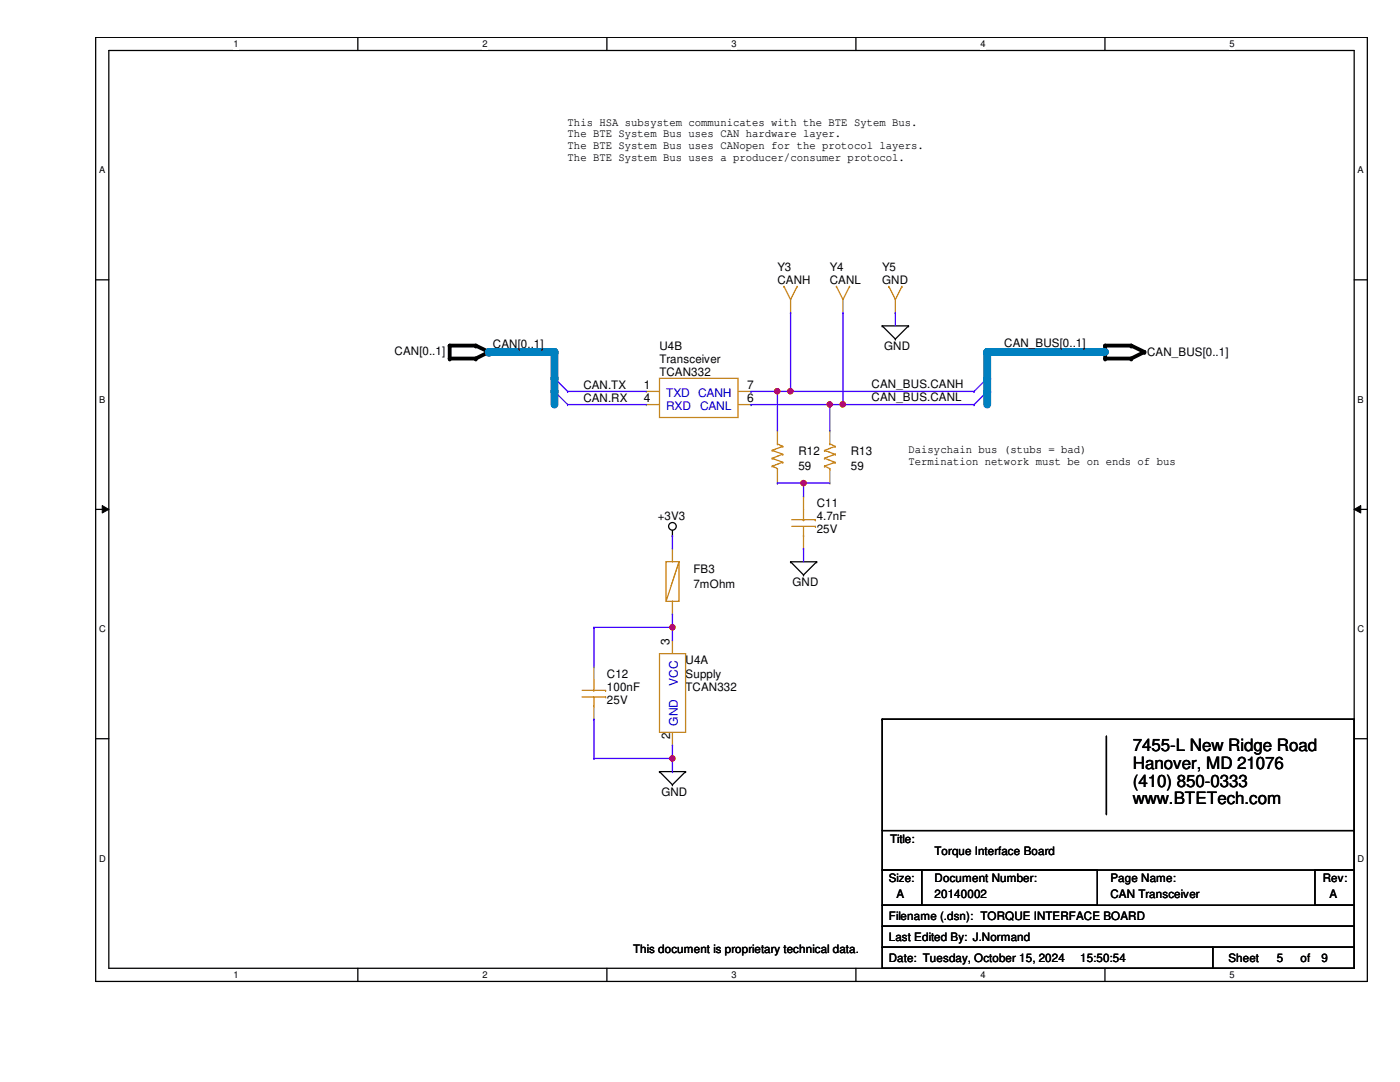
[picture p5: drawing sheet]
<svg xmlns="http://www.w3.org/2000/svg" width="279mm" height="216mm" viewBox="0 0 279 216" stroke-linecap="round" stroke-linejoin="round" font-family="sans-serif">
<path d="M19.1 7.5h253.8v188.3h-253.8zM21.7 10.1h248.6v183.1h-248.6z" fill="none" stroke="#000" stroke-width=".25"/>
<g fill="#fff">
<path d="M46.6 7.7h1v2.1h-1z"/>
<path d="M46.6 193.5h1v2.1h-1z"/>
</g>
<path d="M71.4 7.5v2.6M71.4 193.2v2.6" fill="none" stroke="#000" stroke-width=".25"/>
<g fill="#fff">
<path d="M96.3 7.7h1v2.1h-1z"/>
<path d="M96.3 193.5h1v2.1h-1z"/>
</g>
<path d="M121.1 7.5v2.6M121.1 193.2v2.6" fill="none" stroke="#000" stroke-width=".25"/>
<g fill="#fff">
<path d="M146 7.7h1v2.1h-1z"/>
<path d="M146 193.5h1v2.1h-1z"/>
</g>
<path d="M170.8 7.5v2.6M170.8 193.2v2.6" fill="none" stroke="#000" stroke-width=".25"/>
<g fill="#fff">
<path d="M195.7 7.7h1v2.1h-1z"/>
<path d="M195.7 193.5h1v2.1h-1z"/>
</g>
<path d="M220.5 7.5v2.6M220.5 193.2v2.6" fill="none" stroke="#000" stroke-width=".25"/>
<g fill="#fff">
<path d="M245.4 7.7h1v2.1h-1z"/>
<path d="M245.4 193.5h1v2.1h-1z"/>
<path d="M19.8 32.9h1.2v2.1h-1.2z"/>
<path d="M270.9 32.9h1.3v2.1h-1.3z"/>
<path d="M19.8 78.7h1.2v2.1h-1.2z"/>
<path d="M270.9 78.7h1.3v2.1h-1.3z"/>
</g>
<path d="M19.1 55.8h2.6M270.3 55.8h2.6" fill="none" stroke="#000" stroke-width=".25"/>
<g fill="#fff">
<path d="M19.8 124.5h1.3v2.1h-1.3z"/>
<path d="M270.9 124.5h1.3v2.1h-1.3z"/>
</g>
<path d="M19.1 101.6h2.6M270.3 101.6h2.6" fill="none" stroke="#000" stroke-width=".25"/>
<path d="M20.4 100.9l1.3 .7-1.3 .8zM270.3 101.6l1.3-.7v1.5z" fill="#000"/>
<path d="M20.4 100.9l1.3 .7-1.3 .8zM270.3 101.6l1.3-.7v1.5z" fill="none" stroke="#000" stroke-width=".2"/>
<g fill="#fff">
<path d="M19.8 170.3h1.3v2h-1.3z"/>
<path d="M270.9 170.3h1.3v2h-1.3z"/>
</g>
<g fill="none" stroke="#000" stroke-width=".25">
<path d="M176.1 65h.1M176.1 65h5.2M176.1 65l2.6 2.6M178.7 67.6h.1M181.3 65h.1M181.3 65l-2.6 2.6M134.2 106.9h.1M134.2 105.8v1.1M157.8 112.1h.1M157.8 112.1h5.2M157.8 112.1l2.6 2.6M160.4 114.7h.1"/>
<path d="M163 112.1h.1M163 112.1l-2.6 2.6M19.1 147.4h2.6M131.6 154h.1M131.6 154h5.2M131.6 154l2.6 2.6M134.2 156.6h.1M136.8 154h.1M136.8 154l-2.6 2.6M176.1 143.5h.1M176.1 143.5v22.2M176.1 143.5h94.2"/>
<path d="M220.8 146.9v15.4M270.3 143.5h.1M270.3 147.4h2.6M270.3 143.8v21.9M176.1 165.7h94.2v7.9h-94.2zM176.1 173.6h7.8v7h-7.8zM183.9 173.6h35.1v7h-35.1zM220.8 162.3h.1M262.4 173.6h7.9v7h-7.9zM270.3 165.7h.1M176.1 180.6h94.2v4.2h-94.2zM176.1 184.8h94.2v4.2h-94.2z"/>
<path d="M176.1 189h65.9v4.2h-65.9zM242 189h28.3v4.2h-28.3z"/>
<circle cx="134.2" cy="105" r=".76"/>
</g>
<path d="M89.7 69h5.3l2.6 1.2-2.6 1.3h-5.3zM220.6 69h5.2l2.6 1.2-2.6 1.3h-5.2z" fill="none" stroke="#000" stroke-width=".76"/>
<g fill="#000">
<circle cx="89.7" cy="71.5" r=".38"/>
<circle cx="89.7" cy="69" r=".38"/>
<circle cx="95" cy="69" r=".38"/>
<circle cx="95" cy="71.5" r=".38"/>
<circle cx="97.6" cy="70.2" r=".38"/>
<circle cx="220.6" cy="71.5" r=".38"/>
<circle cx="220.6" cy="69" r=".38"/>
<circle cx="225.8" cy="69" r=".38"/>
<circle cx="225.8" cy="71.5" r=".38"/>
<circle cx="228.4" cy="70.2" r=".38"/>
</g>
<g fill="none" stroke="#4200ff" stroke-width=".25">
<path d="M110.7 75.5h.1M110.7 78.1h.1M110.7 75.5l2.6 2.6M110.7 78.1l2.6 2.6M194.4 78.1h.1M197 75.5l-2.6 2.6M197 78.1l-2.6 2.6M194.4 80.7h.1M118.5 125.2h.1M118.5 125.2h15.7M118.5 125.2v7.9M134.2 122.6h.1"/>
<path d="M134.2 125.2h.1M134.2 122.6v5.2"/>
</g>
<g fill="none" stroke="#cc8006" stroke-width=".25">
<path d="M156.5 57.1h.1M156.5 57.1l1.3 2.7 1.3-2.7M159.1 57.1h.1M166.9 57.1h.1M166.9 57.1l1.3 2.7 1.3-2.7M169.5 57.1h.1M177.4 57.1h.1M177.4 57.1l1.3 2.7 1.3-2.7M180 57.1h.1M131.6 75.5h15.7v7.8h-15.7zM154.1 93h.1M154.1 91.4h.1"/>
<path d="M154.1 89.9h.1M154.1 93l1.1 .5M154.1 91.4l2.1 .8M154.1 89.9l2.1 .7M155.2 88.6h.1M155.2 93.5h.1M155.2 88.6l1 .5M155.2 93.5v.3M156.2 92.2h.1M156.2 90.6h.1M156.2 89.1h.1M156.2 92.2l-2.1 .8"/>
<path d="M156.2 90.6l-2.1 .8M156.2 89.1l-2.1 .8M164.5 93h.1M164.5 91.4h.1M164.5 89.9h.1M164.5 93l1.1 .5M164.5 91.4l2.2 .8M164.5 89.9l2.2 .7M165.6 88.6h.1M165.6 93.5h.1M165.6 88.6l1.1 .5M165.6 93.5v.3"/>
<path d="M166.7 92.2h.1M166.7 90.6h.1M166.7 89.1h.1M166.7 92.2l-2.2 .8M166.7 90.6l-2.2 .8M166.7 89.1l-2.2 .8M132.9 112.1h2.6v7.9h-2.6zM135.5 112.1h.1M135.5 112.1l-2.6 7.9M158 105h4.7M158 103.7h4.7M160.4 106.9h.1"/>
<path d="M160.4 103.7h.1M160.4 101.6v2.1M160.4 105v1.9M162.7 105h.1M162.7 103.7h.1M116.2 139.1h4.7M116.2 137.8h4.7M118.5 137.8h.1M118.5 135.6v2.2M118.5 139.1v1.8M120.9 139.1h.1M120.9 137.8h.1"/>
<path d="M131.6 130.4h5.2v15.7h-5.2zM118.5 140.9h.1"/>
</g>
<g fill="none" stroke="#a84" stroke-width=".25">
<path d="M157.8 59.8v2.6M168.2 59.8v2.6M178.7 59.8v2.6M129 78.1h.1M129 78.1h2.6M147.3 78.1h2.6M149.9 78.1h.1M157.8 62.4h.1M168.2 62.4h.1M178.7 62.4h.1M129 80.7h.1M129 80.7h2.6"/>
<path d="M147.3 80.7h2.6M149.9 80.7h.1M155.2 85.9h.1M155.2 96.4h.1M155.2 85.9v2.7M155.2 93.8v2.6M160.4 99h.1M160.4 99v2.6M165.6 85.9h.1M165.6 96.4h.1M165.6 85.9v2.7M165.6 93.8v2.6"/>
<path d="M134.2 109.5h.1M134.2 109.5v2.6M134.2 120v2.6M160.4 109.5h.1M160.4 106.9v2.6M118.5 133.1h.1M118.5 133.1v2.5M134.2 127.8h.1M134.2 122.6h.1M134.2 127.8v2.6M118.5 143.5h.1M118.5 140.9v2.6"/>
<path d="M134.2 148.7h.1M134.2 146.1v2.6"/>
</g>
<circle cx="134.2" cy="125.2" r=".51" fill="#f00"/>
<circle cx="134.2" cy="125.2" r=".51" fill="none" stroke="#f00" stroke-width=".25"/>
<path d="M118.5 143.5h.1M118.5 151.3h.1M118.5 143.5v7.8M134.2 148.7h.1M134.2 148.7v2.6h-15.7" fill="none" stroke="#4200ff" stroke-width=".25"/>
<circle cx="134.2" cy="151.3" r=".51" fill="#f00"/>
<circle cx="134.2" cy="151.3" r=".51" fill="none" stroke="#f00" stroke-width=".25"/>
<path d="M155.2 96.4h.1M155.2 96.4h10.4M160.4 96.4h.1M160.4 96.4v2.6M134.2 106.9h.1M134.2 106.9v2.6M160.4 109.5h.1M160.4 109.5v2.6" fill="none" stroke="#4200ff" stroke-width=".25"/>
<circle cx="160.4" cy="96.4" r=".51" fill="#f00"/>
<circle cx="160.4" cy="96.4" r=".51" fill="none" stroke="#f00" stroke-width=".25"/>
<path d="M149.9 78.1h.1M149.9 78.1h5.3M155.2 78.1h.1M155.2 78.1v7.8M149.9 80.7h.1M149.9 80.7h15.7" fill="none" stroke="#4200ff" stroke-width=".25"/>
<circle cx="155.1" cy="78.1" r=".51" fill="#f00"/>
<circle cx="155.1" cy="78.1" r=".51" fill="none" stroke="#f00" stroke-width=".25"/>
<path d="M155.2 78.1h2.6M157.8 78.1h.1M165.6 80.7h.1M165.6 80.7v5.2" fill="none" stroke="#4200ff" stroke-width=".25"/>
<circle cx="165.6" cy="80.7" r=".5" fill="#f00"/>
<circle cx="165.6" cy="80.7" r=".5" fill="none" stroke="#f00" stroke-width=".25"/>
<path d="M165.6 80.7h2.6M168.2 80.7h.1" fill="none" stroke="#4200ff" stroke-width=".25"/>
<path d="M97.6 70.2h13.1" fill="none" stroke="#0080c0" stroke-width="1.6"/>
<circle cx="97.6" cy="70.2" r=".78" fill="#0080c0"/>
<path d="M110.7 70.2v5.3" fill="none" stroke="#0080c0" stroke-width="1.6"/>
<circle cx="110.7" cy="70.2" r=".78" fill="#0080c0"/>
<path d="M197 70.2h23.6" fill="none" stroke="#0080c0" stroke-width="1.6"/>
<circle cx="197" cy="70.2" r=".78" fill="#0080c0"/>
<path d="M197 70.2v5.3" fill="none" stroke="#0080c0" stroke-width="1.6"/>
<circle cx="197" cy="70.2" r=".78" fill="#0080c0"/>
<path d="M110.7 75.5v2.6" fill="none" stroke="#0080c0" stroke-width="1.6"/>
<circle cx="110.7" cy="75.5" r=".78" fill="#0080c0"/>
<path d="M110.7 78.1v2.6" fill="none" stroke="#0080c0" stroke-width="1.6"/>
<circle cx="110.7" cy="78.1" r=".78" fill="#0080c0"/>
<path d="M113.3 78.1h.1M113.3 78.1h15.7M113.3 80.7h.1M113.3 80.7h15.7" fill="none" stroke="#4200ff" stroke-width=".25"/>
<path d="M197 75.5v2.6" fill="none" stroke="#0080c0" stroke-width="1.6"/>
<circle cx="197" cy="75.5" r=".78" fill="#0080c0"/>
<path d="M197 78.1v2.6" fill="none" stroke="#0080c0" stroke-width="1.6"/>
<circle cx="197" cy="78.1" r=".78" fill="#0080c0"/>
<path d="M157.8 62.4h.1M157.8 62.4v15.7h36.6M178.7 62.4h.1M178.7 62.4v2.6M194.4 78.1h.1" fill="none" stroke="#4200ff" stroke-width=".25"/>
<circle cx="157.7" cy="78.1" r=".51" fill="#f00"/>
<circle cx="157.7" cy="78.1" r=".51" fill="none" stroke="#f00" stroke-width=".25"/>
<path d="M168.2 62.4h.1M168.2 62.4v18.3" fill="none" stroke="#4200ff" stroke-width=".25"/>
<circle cx="168.2" cy="80.7" r=".51" fill="#f00"/>
<circle cx="168.2" cy="80.7" r=".51" fill="none" stroke="#f00" stroke-width=".25"/>
<path d="M168.2 80.7h26.2M194.4 80.7h.1M134.2 154h.1M134.2 151.3v2.7" fill="none" stroke="#4200ff" stroke-width=".25"/>
<circle cx="134.2" cy="125.2" r=".51" fill="#f00"/>
<circle cx="134.2" cy="125.2" r=".51" fill="none" stroke="#f00" stroke-width=".25"/>
<circle cx="134.2" cy="151.3" r=".51" fill="#f00"/>
<circle cx="134.2" cy="151.3" r=".51" fill="none" stroke="#f00" stroke-width=".25"/>
<circle cx="160.4" cy="96.4" r=".51" fill="#f00"/>
<circle cx="160.4" cy="96.4" r=".51" fill="none" stroke="#f00" stroke-width=".25"/>
<circle cx="155.1" cy="78.1" r=".51" fill="#f00"/>
<circle cx="155.1" cy="78.1" r=".51" fill="none" stroke="#f00" stroke-width=".25"/>
<circle cx="165.6" cy="80.7" r=".5" fill="#f00"/>
<circle cx="165.6" cy="80.7" r=".5" fill="none" stroke="#f00" stroke-width=".25"/>
<circle cx="157.7" cy="78.1" r=".51" fill="#f00"/>
<circle cx="157.7" cy="78.1" r=".51" fill="none" stroke="#f00" stroke-width=".25"/>
<circle cx="168.2" cy="80.7" r=".51" fill="#f00"/>
<circle cx="168.2" cy="80.7" r=".51" fill="none" stroke="#f00" stroke-width=".25"/>
<g font-size="3.4">
<text x="226.1" y="149.9">7455-L New Ridge Road</text>
<text x="226.1" y="153.5">Hanover, MD 21076</text>
<text x="226.1" y="157">(410) 850-0333</text>
<text x="226.1" y="160.5">www.BTETech.com</text>
</g>
<g font-size="2.4">
<text x="128.5" y="77.6">1</text>
<text x="149.1" y="77.6">7</text>
<text x="128.5" y="80.2">4</text>
<text x="149.1" y="80.2">6</text>
<text x="133.6" y="128.6" transform="rotate(-90 133.6 128.6)">3</text>
</g>
<g font-size="2.4" fill="#00c">
<text x="132.9" y="79.2">TXD CANH</text>
<text x="132.9" y="81.8">RXD</text>
<text x="139.7" y="81.8">CANL</text>
<text x="135.3" y="136.8" transform="rotate(-90 135.3 136.8)">VCC</text>
<text x="135.3" y="144.8" transform="rotate(-90 135.3 144.8)">GND</text>
</g>
<g font-size="2.3">
<text x="113.3" y="25.1">This HSA subsystem communicates with the BTE Sytem Bus.</text>
<text x="113.3" y="27.4">The BTE System Bus uses CAN hardware layer.</text>
<text x="113.3" y="29.7">The BTE System Bus uses CANopen for the protocol layers.</text>
<text x="113.3" y="32">The BTE System Bus uses a producer/consumer protocol.</text>
<text x="155.2" y="54.1">Y3</text>
<text x="155.2" y="56.7">CANH</text>
<text x="165.6" y="54.1">Y4</text>
<text x="165.6" y="56.7">CANL</text>
<text x="176.1" y="54.1">Y5</text>
<text x="176.1" y="56.7">GND</text>
<text x="78.7" y="70.8">CAN[0..1]</text>
<text x="98.4" y="69.4">CAN[0..1]</text>
<text x="131.6" y="69.8">U4B</text>
<text x="176.4" y="69.8">GND</text>
<text x="200.4" y="69.2">CAN_BUS[0..1]</text>
<text x="228.9" y="71.1">CAN_BUS[0..1]</text>
<text x="116.4" y="77.6">CAN.TX</text>
<text x="131.6" y="75">TCAN332</text>
<text x="131.6" y="72.4">Transceiver</text>
<text x="173.9" y="77.4">CAN_BUS.CANH</text>
<text x="116.4" y="80.2">CAN.RX</text>
<text x="173.9" y="80">CAN_BUS.CANL</text>
<text x="159.3" y="90.7">R12</text>
<text x="159.3" y="93.9">59</text>
<text x="169.8" y="90.7">R13</text>
<text x="169.8" y="93.9">59</text>
<text x="181.3" y="90.5">Daisychain bus (stubs = bad)</text>
<text x="181.3" y="92.8">Termination network must be on ends of bus</text>
<text x="163" y="101.2">C11</text>
<text x="131.3" y="103.8">+3V3</text>
<text x="163" y="103.8">4.7nF</text>
<text x="163" y="106.4">25V</text>
<text x="138.4" y="114.3">FB3</text>
<text x="138.4" y="117.4">7mOhm</text>
<text x="158.2" y="116.9">GND</text>
<text x="121.1" y="135.2">C12</text>
<text x="121.1" y="137.8">100nF</text>
<text x="136.8" y="132.6">U4A</text>
<text x="136.8" y="137.8">TCAN332</text>
<text x="136.8" y="135.2">Supply</text>
<text x="121.1" y="140.4">25V</text>
<text x="133.8" y="147.4" transform="rotate(-90 133.8 147.4)">2</text>
<text x="132" y="158.7">GND</text>
<text x="177.6" y="168.1">Title:</text>
<text x="186.5" y="170.5">Torque Interface Board</text>
<text x="177.4" y="176">Size:</text>
<text x="178.9" y="179.2">A</text>
<text x="186.5" y="179.2">20140002</text>
<text x="186.5" y="176">Document Number:</text>
<text x="221.6" y="179.2">CAN Transceiver</text>
<text x="221.6" y="176">Page Name:</text>
<text x="264" y="176">Rev:</text>
<text x="265.3" y="179.2">A</text>
<text x="177.4" y="183.6">Filename (.dsn): TORQUE INTERFACE BOARD</text>
<text x="126.4" y="190.1">This document is proprietary technical data.</text>
<text x="177.4" y="187.8">Last Edited By: J.Normand</text>
<text x="177.4" y="192">Date: Tuesday, October 15, 2024</text>
<text x="215.6" y="192">15:50:54</text>
<text x="245.2" y="192">Sheet</text>
<text x="254.8" y="192">5</text>
<text x="259.5" y="192">of</text>
<text x="263.7" y="192">9</text>
</g>
<g font-size="1.9">
<text x="46.6" y="9.4">1</text>
<text x="96.3" y="9.4">2</text>
<text x="146" y="9.4">3</text>
<text x="195.7" y="9.4">4</text>
<text x="245.4" y="9.4">5</text>
<text x="19.8" y="34.6">A</text>
<text x="270.9" y="34.6">A</text>
<text x="19.8" y="80.3">B</text>
<text x="270.9" y="80.3">B</text>
<text x="19.8" y="126.2">C</text>
<text x="270.9" y="126.2">C</text>
<text x="19.8" y="171.9">D</text>
<text x="270.9" y="171.9">D</text>
<text x="46.6" y="195.2">1</text>
<text x="96.3" y="195.2">2</text>
<text x="146" y="195.2">3</text>
<text x="195.7" y="195.2">4</text>
<text x="245.4" y="195.2">5</text>
</g>
</svg>
